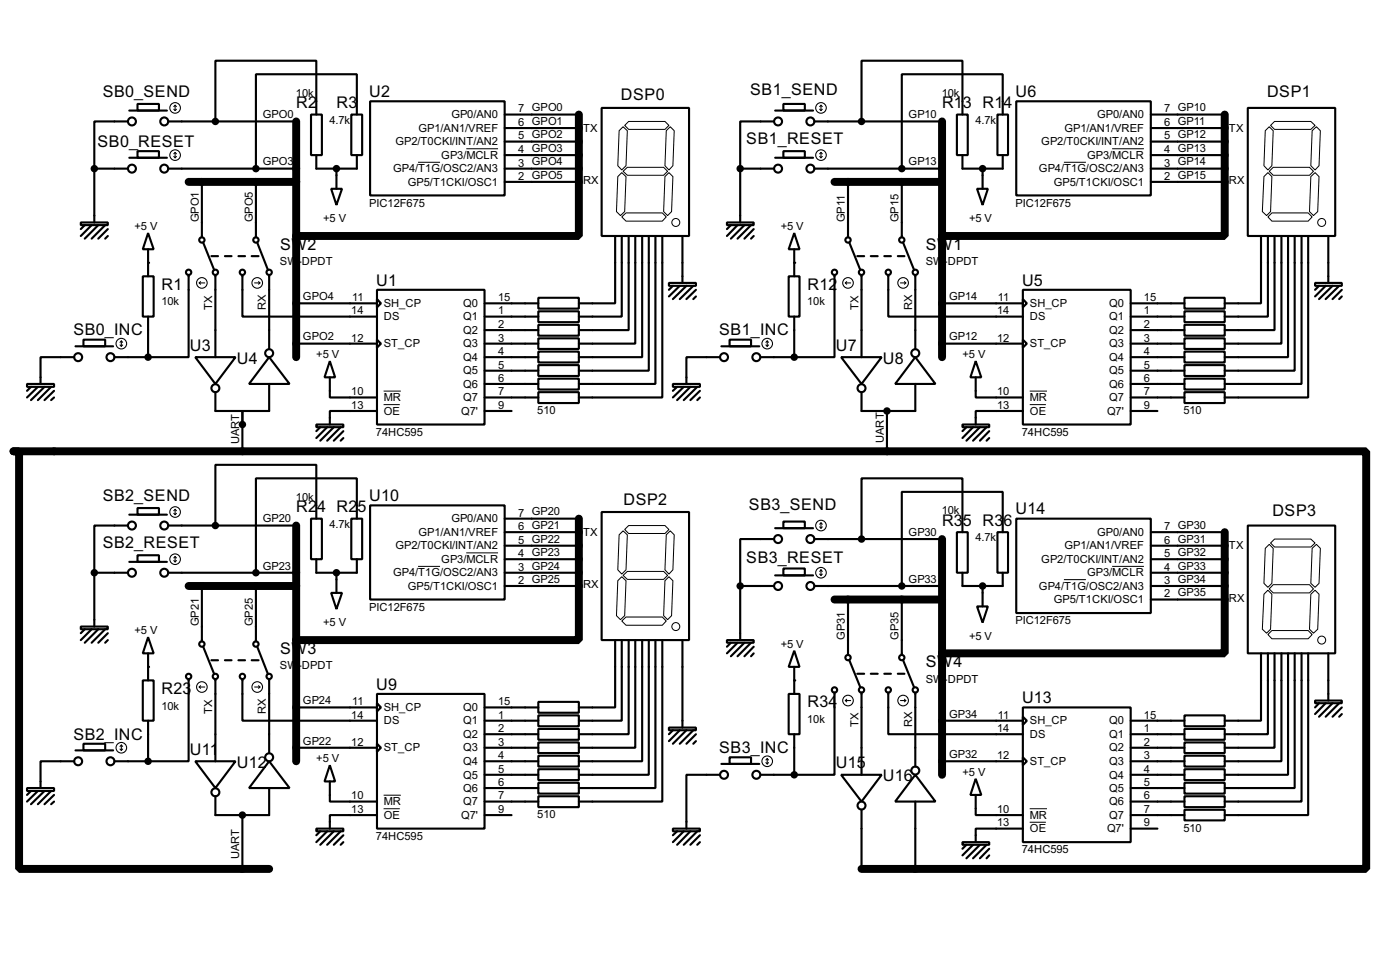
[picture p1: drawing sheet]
<svg xmlns="http://www.w3.org/2000/svg" width="264mm" height="180mm" viewBox="0 0 264 180" stroke-linecap="round" stroke-linejoin="round" font-family="sans-serif">
<g fill="none" stroke="#000" stroke-width="1.5">
<path d="M35.6 34.3h20.3M55.9 22.9v44.5M109.3 21.6v22.9h-53.4M157.5 34.3h20.3M177.8 22.9v44.5M231.2 21.6v22.9h-53.4M55.9 99.1v44.5M109.3 97.8v22.9h-53.4M35.6 110.5h20.3M157.5 113.1h20.3M177.8 101.7v44.4M231.2 100.4v22.8h-53.4"/>
<path d="M50.8 163.9h-47.2v-78.8h-1h255.3v78.8h-95.3"/>
</g>
<g fill="none" stroke="#000" stroke-width=".4">
<path d="M26 19.6h4v1.3h-4zM69.9 19.1h25.4v17.8h-25.4zM147.9 19.6h4v1.3h-4zM191.8 19.1h25.4v17.8h-25.4zM17.8 31.8h6.4M17.8 31.8v10.2M24.2 22.9h-6.4v8.9M24.4 29.8h7.1M24.4 20.9h7.1M26 28.5h4v1.3h-4zM31.8 31.8h24.1M31.8 22.9h24.1"/>
<path d="M38.1 34.3v10.5M48.3 34.3v10.5M58.7 21.6h2.1v7.7h-2.1zM59.7 21.6v-10.1h-19v11.4M59.7 29.3v2.5h7.7v-2.5M62.5 35.6h2.1l-1.1 3.1zM63.5 31.8v3.8M66.3 21.6h2.1v7.7h-2.1zM67.4 21.6v-7.6h-19.1v17.8M95.3 21.6h14M95.3 24.2h14M95.3 26.7h14"/>
<path d="M95.3 29.3h14M95.3 31.8h14M95.3 34.3h14M113.6 20.4h16.5v24.1h-16.5zM139.7 31.8h6.4M139.7 31.8v10.2M146.1 22.9h-6.4v8.9M146.3 29.8h7.2M146.3 20.9h7.2M147.9 28.5h4v1.3h-4zM153.7 31.8h24.1M153.7 22.9h24.1"/>
<path d="M160.1 34.3v10.5M170.2 34.3v10.5M180.6 21.6h2.1v7.7h-2.1zM181.7 21.6v-10.1h-19.1v11.4M181.7 29.3v2.5h7.6v-2.5M184.4 35.6h2.1l-1 3.1zM185.5 31.8v3.8M188.3 21.6h2v7.7h-2zM189.3 21.6v-7.6h-19.1v17.8M217.2 21.6h14M217.2 24.2h14M217.2 26.7h14"/>
<path d="M217.2 29.3h14M217.2 31.8h14M217.2 34.3h14M235.5 20.4h16.5v24.1h-16.5zM15.3 42h5.1v.5h-5.1zM16 42.5l-.7 .7M17.3 42.5l-2 2M18.6 42.5l-2.6 2.5M19.9 42.5l-2.6 2.5M20.4 43.2l-1.8 1.8M20.4 44.5l-.5 .5M27 52.1h2v7.6h-2z"/>
<path d="M28 44l1 3h-2zM28 47v5.1M28 59.7v7.7M35.6 51.9v15.5h-7.6M38.4 45.8l2 5.1M39.9 48.3h1.3M40.7 51.9v15.5M42.5 48.3h1.2M45 48.3h1.3M45.8 51.9v7.8h25.4M47.5 48.3h1.3M48.6 45.8l2 5.1"/>
<path d="M50.8 51.9v13.9M55.9 57.2h15.3M71.2 54.7h20.3v25.4h-20.3zM71.2 56.4l.7 .8-.7 .8zM91.5 57.2h10.1M91.5 59.7h10.1M101.6 56.2h7.7v2h-7.7zM101.6 58.7h7.7v2.1h-7.7zM116.1 44.5v12.7h-6.8M117.4 44.5v15.2h-8.1M118.7 44.5v17.8h-9.4M119.9 44.5v20.3h-10.6"/>
<path d="M121.2 44.5v22.9h-11.9M122.5 44.5v25.4h-13.2M123.7 44.5v27.9h-14.4M125 44.5v30.5h-15.7M126.3 53.4h5.1v.5h-5.1zM127 53.9l-.7 .8M128.3 53.9l-2 2M128.8 44.5v8.9M129.6 53.9l-2.6 2.5M130.9 53.9l-2.6 2.5M131.4 54.7l-1.8 1.7M131.4 55.9l-.5 .5"/>
<path d="M137.2 42h5.1v.5h-5.1zM138 42.5l-.8 .7M139.2 42.5l-2 2M140.5 42.5l-2.5 2.5M141.8 42.5l-2.6 2.5M142.3 43.2l-1.8 1.8M142.3 44.5l-.5 .5M148.9 52.1h2v7.6h-2zM149.9 44l1 3h-2zM149.9 47v5.1M149.9 59.7v7.7M157.5 51.9v15.5h-7.6"/>
<path d="M160.3 45.8l2.1 5.1M161.8 48.3h1.3M162.6 51.9v15.5M164.4 48.3h1.3M166.9 48.3h1.3M167.7 51.9v7.8h25.4M169.5 48.3h1.2M170.5 45.8l2 5.1M172.8 51.9v13.9M177.8 57.2h15.3M193.1 54.7h20.3v25.4h-20.3zM193.1 56.4l.7 .8-.7 .8z"/>
<path d="M213.4 57.2h10.2M213.4 59.7h10.2M223.6 56.2h7.6v2h-7.6zM223.6 58.7h7.6v2.1h-7.6zM238 44.5v12.7h-6.8M239.3 44.5v15.2h-8.1M240.6 44.5v17.8h-9.4M241.9 44.5v20.3h-10.7M243.1 44.5v22.9h-11.9M244.4 44.5v25.4h-13.2M245.7 44.5v27.9h-14.5M246.9 44.5v30.5h-15.7"/>
<path d="M248.2 53.4h5.1v.5h-5.1zM249 53.9l-.8 .8M250.2 53.9l-2 2M250.7 44.5v8.9M251.5 53.9l-2.5 2.5M252.8 53.9l-2.6 2.5M253.3 54.7l-1.8 1.7M253.3 55.9l-.5 .5M5.1 72.4h5.1v.6h-5.1zM5.9 73l-.8 .7M7.2 73l-2.1 2M8.4 73l-2.5 2.5"/>
<path d="M9.7 73l-2.5 2.5M10.2 73.7l-1.8 1.8M10.2 75l-.5 .5M14 67.4h-6.3v5M14.3 65.3h7.1M15.8 64.1h4.1v1.2h-4.1zM21.6 67.4h6.4M36.9 67.4h7.6l-3.8 5zM40.7 74v3.5h5.1v2.6M50.8 67.4l3.9 5h-7.7zM50.8 72.4v5.1h-5v2.6M55.9 64.8h15.3"/>
<path d="M62.3 68.1l1 3.1h-2zM62.3 71.2v3.8h8.9M71.2 64.1l.7 .7-.7 .8zM71.2 77.5h-8.9v2.6M91.5 67.4h10.1M91.5 64.8h10.1M91.5 62.3h10.1M91.5 69.9h10.1M91.5 72.4h10.1M91.5 75h10.1M91.5 77.5h5.1M101.6 61.3h7.7v2h-7.7z"/>
<path d="M101.6 63.8h7.7v2h-7.7zM101.6 66.3h7.7v2.1h-7.7zM101.6 68.9h7.7v2h-7.7zM101.6 71.4h7.7v2.1h-7.7zM101.6 74h7.7v2h-7.7zM127 72.4h5.1v.6h-5.1zM127.8 73l-.8 .7M129.1 73l-2.1 2M130.3 73l-2.5 2.5M131.6 73l-2.5 2.5M132.1 73.7l-1.8 1.8M132.1 75l-.5 .5"/>
<path d="M135.9 67.4h-6.3v5M136.2 65.3h7.1M137.7 64.1h4.1v1.2h-4.1zM143.6 67.4h6.3M158.8 67.4h7.6l-3.8 5zM167.4 77.5v7.6M172.8 67.4l3.8 5h-7.6zM172.8 72.4v5.1h-10.2v-3.5M177.8 64.8h15.3M184.2 68.1l1 3.1h-2zM184.2 71.2v3.8h8.9M193.1 64.1l.7 .7-.7 .8z"/>
<path d="M193.1 77.5h-8.9v2.6M213.4 67.4h10.2M213.4 64.8h10.2M213.4 62.3h10.2M213.4 69.9h10.2M213.4 72.4h10.2M213.4 75h10.2M213.4 77.5h5.1M223.6 61.3h7.6v2h-7.6zM223.6 63.8h7.6v2h-7.6zM223.6 66.3h7.6v2.1h-7.6zM223.6 68.9h7.6v2h-7.6z"/>
<path d="M223.6 71.4h7.6v2.1h-7.6zM223.6 74h7.6v2h-7.6zM24.2 99.1h-6.4v8.9M24.4 97.1h7.1M26 95.8h4v1.3h-4zM31.8 99.1h24.1M45.8 80.1v5M58.7 97.8h2.1v7.7h-2.1zM59.7 80.1h5.1v.5h-5.1zM59.7 97.8v-10.1h-19v11.4M60.5 80.6l-.8 .7M61.8 80.6l-2.1 2"/>
<path d="M63 80.6l-2.5 2.5M64.3 80.6l-2.5 2.5M64.8 81.3l-1.8 1.8M64.8 82.6l-.5 .5M66.3 97.8h2.1v7.7h-2.1zM67.4 97.8v-7.6h-19.1v17.8M69.9 95.3h25.4v17.8h-25.4zM95.3 97.8h14M113.6 96.6h16.5v24.1h-16.5zM146.3 99.6h7.2M147.9 98.4h4v1.2h-4zM181.7 80.1h5v.5h-5z"/>
<path d="M182.4 80.6l-.7 .7M183.7 80.6l-2 2M185 80.6l-2.6 2.5M186.2 80.6l-2.5 2.5M186.7 81.3l-1.7 1.8M186.7 82.6l-.5 .5M191.8 97.8h25.4v17.8h-25.4zM235.5 99.1h16.5v24.1h-16.5zM15.3 118.2h5.1v.5h-5.1zM16 118.7l-.7 .7M17.3 118.7l-2 2M17.8 108v10.2"/>
<path d="M17.8 108h6.4M18.6 118.7l-2.6 2.5M19.9 118.7l-2.6 2.5M20.4 119.4l-1.8 1.8M24.4 106h7.1M26 104.7h4v1.3h-4zM31.8 108h24.1M38.1 110.5v10.5M48.3 110.5v10.5M59.7 105.5v2.5h7.7v-2.5M62.5 111.8h2.1l-1.1 3.1zM63.5 108v3.8"/>
<path d="M95.3 100.4h14M95.3 102.9h14M95.3 105.5h14M95.3 108h14M95.3 110.5h14M139.7 110.5v10.2M139.7 110.5h6.4M146.1 101.7h-6.4v8.8M146.3 108.5h7.2M147.9 107.2h4v1.3h-4zM153.7 110.5h24.1M153.7 101.7h24.1"/>
<path d="M160.1 113.1v10.4M170.2 113.1v10.4M180.6 100.4h2.1v7.6h-2.1zM181.7 100.4v-10.2h-19.1v11.5M181.7 108v2.5h7.6v-2.5M184.4 114.4h2.1l-1 3zM185.5 110.5v3.9M188.3 100.4h2v7.6h-2zM189.3 100.4v-7.6h-19.1v17.7M217.2 100.4h14M217.2 102.9h14M217.2 105.5h14"/>
<path d="M217.2 108h14M217.2 110.5h14M217.2 113.1h14M20.4 120.7l-.5 .5M27 128.3h2v7.6h-2zM28 120.2l1 3h-2zM28 123.2v5.1M28 135.9v7.7M35.6 128.1v15.5h-7.6M38.4 122l2 5.1M39.9 124.5h1.3M40.7 128.1v15.5"/>
<path d="M42.5 124.5h1.2M45 124.5h1.3M45.8 128.1v7.8h25.4M47.5 124.5h1.3M48.6 122l2 5.1M50.8 128.1v13.9M55.9 133.4h15.3M71.2 130.9h20.3v25.4h-20.3zM71.2 132.6l.7 .8-.7 .8zM91.5 133.4h10.1M91.5 135.9h10.1M91.5 138.5h10.1"/>
<path d="M101.6 132.4h7.7v2h-7.7zM101.6 134.9h7.7v2.1h-7.7zM101.6 137.5h7.7v2h-7.7zM116.1 120.7v12.7h-6.8M117.4 120.7v15.2h-8.1M118.7 120.7v17.8h-9.4M119.9 120.7v20.3h-10.6M121.2 120.7v22.9h-11.9M122.5 120.7v25.4h-13.2M123.7 120.7v27.9h-14.4M125 120.7v30.5h-15.7M126.3 137.2h5.1v.5h-5.1z"/>
<path d="M127 137.7l-.7 .8M128.3 137.7l-2 2.1M128.8 120.7v16.5M129.6 137.7l-2.6 2.6M130.9 137.7l-2.6 2.6M131.4 138.5l-1.8 1.8M131.4 139.8l-.5 .5M137.2 120.7h5.1v.5h-5.1zM138 121.2l-.8 .8M139.2 121.2l-2 2M140.5 121.2l-2.5 2.6M141.8 121.2l-2.6 2.6"/>
<path d="M142.3 122l-1.8 1.8M142.3 123.2l-.5 .6M148.9 130.9h2v7.6h-2zM149.9 122.7l1 3.1h-2zM149.9 125.8v5.1M149.9 138.5v7.6M157.5 130.6v15.5h-7.6M160.3 124.5l2.1 5.1M161.8 127.1h1.3M162.6 130.6v15.5M164.4 127.1h1.3M166.9 127.1h1.3"/>
<path d="M167.7 130.6v7.9h25.4M169.5 127.1h1.2M170.5 124.5l2 5.1M172.8 130.6v14M177.8 135.9h15.3M193.1 133.4h20.3v25.4h-20.3zM193.1 135.2l.7 .7-.7 .8zM213.4 135.9h10.2M213.4 138.5h10.2M223.6 134.9h7.6v2.1h-7.6zM223.6 137.5h7.6v2h-7.6zM238 123.2v12.7h-6.8"/>
<path d="M239.3 123.2v15.3h-8.1M240.6 123.2v17.8h-9.4M241.9 123.2v20.4h-10.7M243.1 123.2v22.9h-11.9M244.4 123.2v25.4h-13.2M245.7 123.2v28h-14.5M246.9 123.2v30.5h-15.7M248.2 132.1h5.1v.5h-5.1zM249 132.6l-.8 .8M250.2 132.6l-2 2.1M250.7 123.2v8.9M251.5 132.6l-2.5 2.6"/>
<path d="M252.8 132.6l-2.6 2.6M253.3 133.4l-1.8 1.8M253.3 134.7l-.5 .5M5.1 148.6h5.1v.6h-5.1zM5.9 149.2l-.8 .7M7.2 149.2l-2.1 2M8.4 149.2l-2.5 2.5M9.7 149.2l-2.5 2.5M10.2 149.9l-1.8 1.8M10.2 151.2l-.5 .5M14 143.6h-6.3v5M14.3 141.5h7.1"/>
<path d="M15.8 140.3h4.1v1.2h-4.1zM21.6 143.6h6.4M36.9 143.6h7.6l-3.8 5zM45.8 153.7v10.2M50.8 143.6l3.9 5h-7.7zM50.8 148.6v5.1h-10.1v-3.5M55.9 141h15.3M59.7 156.3h5.1v.5h-5.1zM60.5 156.8l-.8 .7M61.8 156.8l-2.1 2M62.3 144.3l1 3.1h-2zM62.3 147.4v3.8h8.9"/>
<path d="M63 156.8l-2.5 2.5M64.3 156.8l-2.5 2.5M64.8 157.5l-1.8 1.8M64.8 158.8l-.5 .5M71.2 140.3l.7 .7-.7 .8zM71.2 153.7h-8.9v2.6M91.5 143.6h10.1M91.5 141h10.1M91.5 146.1h10.1M91.5 148.6h10.1M91.5 151.2h10.1M91.5 153.7h5.1"/>
<path d="M101.6 140h7.7v2h-7.7zM101.6 142.5h7.7v2.1h-7.7zM101.6 145.1h7.7v2h-7.7zM101.6 147.6h7.7v2.1h-7.7zM101.6 150.2h7.7v2h-7.7zM127 156.3h5.1v.5h-5.1zM127.8 156.8l-.8 .7M129.1 156.8l-2.1 2M130.3 156.8l-2.5 2.5M131.6 156.8l-2.5 2.5M132.1 157.5l-1.8 1.8M132.1 158.8l-.5 .5"/>
<path d="M135.9 146.1h-6.3v10.2M136.2 144.1h7.1M137.7 142.8h4.1v1.3h-4.1zM143.6 146.1h6.3M158.8 146.1h7.6l-3.8 5.1zM162.6 152.7v11.2M172.8 146.1l3.8 5.1h-7.6zM172.8 151.2v12.7M177.8 143.6h15.3M181.7 158.8h5v.5h-5zM182.4 159.3l-.7 .8M183.7 159.3l-2 2"/>
<path d="M184.2 146.9l1 3h-2zM184.2 149.9v3.8h8.9M185 159.3l-2.6 2.6M186.2 159.3l-2.5 2.6M193.1 142.8l.7 .8-.7 .7zM193.1 156.3h-8.9v2.5M213.4 143.6h10.2M213.4 141h10.2M213.4 146.1h10.2M213.4 148.6h10.2M213.4 151.2h10.2M213.4 153.7h10.2"/>
<path d="M213.4 156.3h5.1M223.6 140h7.6v2h-7.6zM223.6 142.5h7.6v2.1h-7.6zM223.6 145.1h7.6v2h-7.6zM223.6 147.6h7.6v2.1h-7.6zM223.6 150.2h7.6v2h-7.6zM223.6 152.7h7.6v2h-7.6zM186.7 160.1l-1.7 1.8M186.7 161.3l-.5 .6"/>
<circle cx="24.9" cy="31.8" r=".75"/>
<circle cx="24.9" cy="22.9" r=".75"/>
<circle cx="31" cy="31.8" r=".75"/>
<circle cx="31" cy="22.9" r=".75"/>
<circle cx="146.8" cy="31.8" r=".75"/>
<circle cx="146.8" cy="22.9" r=".75"/>
<circle cx="152.9" cy="31.8" r=".75"/>
<circle cx="152.9" cy="22.9" r=".75"/>
<circle cx="35.6" cy="51.4" r=".5"/>
<circle cx="38.1" cy="45.3" r=".5"/>
<circle cx="40.6" cy="51.4" r=".5"/>
<circle cx="45.7" cy="51.4" r=".5"/>
<circle cx="48.3" cy="45.3" r=".5"/>
<circle cx="50.8" cy="51.4" r=".5"/>
<circle cx="157.5" cy="51.4" r=".5"/>
<circle cx="160" cy="45.3" r=".5"/>
<circle cx="162.6" cy="51.4" r=".5"/>
<circle cx="167.6" cy="51.4" r=".5"/>
<circle cx="170.2" cy="45.3" r=".5"/>
<circle cx="172.7" cy="51.4" r=".5"/>
<circle cx="14.7" cy="67.4" r=".75"/>
<circle cx="20.8" cy="67.4" r=".75"/>
<circle cx="40.6" cy="73.2" r=".75"/>
<circle cx="50.8" cy="66.6" r=".75"/>
<circle cx="136.6" cy="67.4" r=".75"/>
<circle cx="142.7" cy="67.4" r=".75"/>
<circle cx="162.6" cy="73.2" r=".75"/>
<circle cx="172.7" cy="66.6" r=".75"/>
<circle cx="24.9" cy="99.1" r=".75"/>
<circle cx="31" cy="99.1" r=".75"/>
<circle cx="24.9" cy="108" r=".75"/>
<circle cx="31" cy="108" r=".75"/>
<circle cx="146.8" cy="101.7" r=".75"/>
<circle cx="146.8" cy="110.5" r=".75"/>
<circle cx="152.9" cy="101.7" r=".75"/>
<circle cx="152.9" cy="110.5" r=".75"/>
<circle cx="35.6" cy="127.6" r=".5"/>
<circle cx="38.1" cy="121.5" r=".5"/>
<circle cx="40.6" cy="127.6" r=".5"/>
<circle cx="45.7" cy="127.6" r=".5"/>
<circle cx="48.3" cy="121.5" r=".5"/>
<circle cx="50.8" cy="127.6" r=".5"/>
<circle cx="157.5" cy="130.1" r=".5"/>
<circle cx="160" cy="124" r=".5"/>
<circle cx="162.6" cy="130.1" r=".5"/>
<circle cx="167.6" cy="130.1" r=".5"/>
<circle cx="170.2" cy="124" r=".5"/>
<circle cx="172.7" cy="130.1" r=".5"/>
<circle cx="14.7" cy="143.6" r=".75"/>
<circle cx="20.8" cy="143.6" r=".75"/>
<circle cx="40.6" cy="149.4" r=".75"/>
<circle cx="50.8" cy="142.8" r=".75"/>
<circle cx="136.6" cy="146.1" r=".75"/>
<circle cx="142.7" cy="146.1" r=".75"/>
<circle cx="162.6" cy="151.9" r=".75"/>
<circle cx="172.7" cy="145.3" r=".75"/>
</g>
<g fill="#000">
<circle cx="28" cy="49.6" r=".2"/>
<circle cx="149.9" cy="49.6" r=".2"/>
<circle cx="28" cy="125.8" r=".2"/>
<circle cx="149.9" cy="128.3" r=".2"/>
</g>
<g fill="none" stroke="#000" stroke-width=".19">
<path d="M78.9 30.6h4.2M88 28.1h6M116.6 33.3l.8-.7 .8 .7-.3 6.6-.8 .8-.7-.8zM116.9 24.7l.7-.8 .8 .8-.2 6.6-.8 .8-.8-.8zM117.6 32.3l.8-.7h6.9l.7 .7-.7 .8h-6.9zM117.9 23.7l.8-.8h6.8l.8 .8-.8 .7h-6.8zM125.8 24.7l.7-.8 .8 .8-.3 6.6-.7 .8-.8-.8zM126.3 32.6l.7 .7-.2 6.6-.8 .8-.7-.8 .2-6.6zM200.8 30.6h4.2M209.9 28.1h6M238.6 33.3l.7-.7 .8 .7-.3 6.6-.7 .8-.8-.8zM238.8 24.7l.8-.8 .7 .8-.2 6.6-.8 .8-.7-.8z"/>
<path d="M239.6 32.3l.7-.7h6.9l.7 .7-.7 .8h-6.9zM239.8 23.7l.8-.8h6.8l.8 .8-.8 .7h-6.8zM247.4 33.3l.8-.7 .8 .7-.3 6.6-.8 .8-.7-.8zM247.7 24.7l.8-.8 .7 .8-.2 6.6-.8 .8-.8-.8zM117.4 40.9l.8-.7h6.8l.8 .7-.8 .8h-6.8zM240.1 40.2h6.8l.8 .7-.8 .8h-6.8l-.8-.8zM72.4 73.8h3.3M72.4 76.3h3.1M194.4 73.8h3.2M194.4 76.3h3M117.9 99.9l.8-.8h6.8l.8 .8-.8 .7h-6.8zM78.9 106.8h4.2"/>
<path d="M88 104.3h6M116.6 109.5l.8-.7 .8 .7-.3 6.6-.8 .8-.7-.8zM116.9 100.9l.7-.8 .8 .8-.2 6.6-.8 .8-.8-.8zM117.4 117.1l.8-.7h6.8l.8 .7-.8 .8h-6.8zM117.6 108.5l.8-.7h6.9l.7 .7-.7 .8h-6.9zM125.5 109.5l.8-.7 .7 .7-.2 6.6-.8 .8-.7-.8zM125.8 100.9l.7-.8 .8 .8-.3 6.6-.7 .8-.8-.8zM200.8 109.3h4.2M209.9 106.8h6M238.6 112.1l.7-.8 .8 .8-.3 6.6-.7 .7-.8-.7zM239.6 102.7l.7 .7-.2 6.6-.8 .8-.7-.8 .2-6.6zM239.8 102.4l.8-.7h6.8l.8 .7-.8 .8h-6.8z"/>
<path d="M240.1 118.9h6.8l.8 .8-.8 .8h-6.8l-.8-.8zM240.3 110.3h6.9l.7 .8-.7 .7h-6.9l-.7-.7zM247.4 112.1l.8-.8 .8 .8-.3 6.6-.8 .7-.7-.7zM247.7 103.4l.8-.7 .7 .7-.2 6.6-.8 .8-.8-.8zM72.4 150h3.3M72.4 152.5h3.1M194.4 152.5h3.2M194.4 155.1h3"/>
<circle cx="127.5" cy="42" r=".75"/>
<circle cx="249.4" cy="42" r=".75"/>
<circle cx="127.5" cy="118.2" r=".75"/>
<circle cx="249.4" cy="120.7" r=".75"/>
</g>
<g fill="none" stroke="#000" stroke-width=".2">
<path d="M33.1 19.9v1M33.1 19.9l-.3 .2M33.1 19.9l.2 .2M155 19.9v1M155 19.9l-.3 .2M155 19.9l.2 .2M32.8 29.5l.3 .3M32.8 20.6l.3 .3M33.1 28.8v1M33.1 28.8l-.3 .2M33.1 28.8l.2 .2M33.3 29.5l-.2 .3"/>
<path d="M33.3 20.6l-.2 .3M154.7 29.5l.3 .3M154.7 20.6l.3 .3M155 28.8v1M155 28.8l-.3 .2M155 28.8l.2 .2M155.2 29.5l-.2 .3M155.2 20.6l-.2 .3M37.6 53.4h1.1M37.6 53.4l.3 .2M37.9 53.1l-.3 .3M48.1 53.4h1"/>
<path d="M48.8 53.1l.3 .3M49.1 53.4l-.3 .2M159.6 53.4h1M159.6 53.4l.2 .2M159.8 53.1l-.2 .3M170 53.4h1M170.7 53.1l.3 .3M171 53.4l-.3 .2M22.7 65.1l.2 .2M22.9 64.3v1M22.9 64.3l-.2 .3M22.9 64.3l.3 .3"/>
<path d="M23.2 65.1l-.3 .2M144.6 65.1l.2 .2M144.8 64.3v1M144.8 64.3l-.2 .3M144.8 64.3l.3 .3M145.1 65.1l-.3 .2M32.8 96.8l.3 .3M33.1 96.1v1M33.1 96.1l-.3 .2M33.1 96.1l.2 .2M33.3 96.8l-.2 .3M154.7 99.4l.3 .2"/>
<path d="M155 98.6v1M155 98.6l-.3 .3M155 98.6l.2 .3M155.2 99.4l-.2 .2M32.8 105.7l.3 .3M33.1 105v1M33.1 105l-.3 .2M33.1 105l.2 .2M33.3 105.7l-.2 .3M154.7 108.3l.3 .2M155 107.5v1M155 107.5l-.3 .3"/>
<path d="M155 107.5l.2 .3M155.2 108.3l-.2 .2M37.6 129.6h1.1M37.6 129.6l.3 .2M37.9 129.3l-.3 .3M48.1 129.6h1M48.8 129.3l.3 .3M49.1 129.6l-.3 .2M159.6 132.1h1M159.6 132.1l.2 .3M159.8 131.9l-.2 .2M170 132.1h1"/>
<path d="M170.7 131.9l.3 .2M171 132.1l-.3 .3M22.7 141.3l.2 .2M22.9 140.5v1M22.9 140.5l-.2 .3M22.9 140.5l.3 .3M23.2 141.3l-.3 .2M144.6 143.8l.2 .3M144.8 143.1v1M144.8 143.1l-.2 .2M144.8 143.1l.3 .2M145.1 143.8l-.3 .3"/>
<circle cx="33" cy="29.3" r="1"/>
<circle cx="33" cy="20.4" r="1"/>
<circle cx="154.9" cy="29.3" r="1"/>
<circle cx="154.9" cy="20.4" r="1"/>
<circle cx="38.1" cy="53.4" r="1"/>
<circle cx="48.5" cy="53.4" r="1"/>
<circle cx="160" cy="53.4" r="1"/>
<circle cx="170.4" cy="53.4" r="1"/>
<circle cx="22.9" cy="64.8" r="1"/>
<circle cx="144.8" cy="64.8" r="1"/>
<circle cx="33" cy="96.6" r="1"/>
<circle cx="154.9" cy="99.1" r="1"/>
<circle cx="33" cy="105.5" r="1"/>
<circle cx="154.9" cy="108" r="1"/>
<circle cx="38.1" cy="129.6" r="1"/>
<circle cx="48.5" cy="129.6" r="1"/>
<circle cx="160" cy="132.1" r="1"/>
<circle cx="170.4" cy="132.1" r="1"/>
<circle cx="22.9" cy="141" r="1"/>
<circle cx="144.8" cy="143.6" r="1"/>
</g>
<g fill="#000" stroke="#000" stroke-width=".4">
<circle cx="17.8" cy="31.8" r=".5"/>
<circle cx="40.6" cy="22.9" r=".5"/>
<circle cx="48.3" cy="31.8" r=".5"/>
<circle cx="63.5" cy="31.8" r=".5"/>
<circle cx="139.7" cy="31.8" r=".5"/>
<circle cx="162.6" cy="22.9" r=".5"/>
<circle cx="170.2" cy="31.8" r=".5"/>
<circle cx="185.4" cy="31.8" r=".5"/>
<circle cx="27.9" cy="67.4" r=".5"/>
<circle cx="149.9" cy="67.4" r=".5"/>
<circle cx="167.4" cy="77.5" r=".5"/>
<circle cx="40.6" cy="99.1" r=".5"/>
<circle cx="45.7" cy="80.1" r=".5"/>
<circle cx="17.8" cy="108" r=".5"/>
<circle cx="48.3" cy="108" r=".5"/>
<circle cx="63.5" cy="108" r=".5"/>
<circle cx="139.7" cy="110.5" r=".5"/>
<circle cx="162.6" cy="101.7" r=".5"/>
<circle cx="170.2" cy="110.5" r=".5"/>
<circle cx="185.4" cy="110.5" r=".5"/>
<circle cx="27.9" cy="143.6" r=".5"/>
<circle cx="45.7" cy="153.7" r=".5"/>
<circle cx="149.9" cy="146.1" r=".5"/>
</g>
<g font-size="3.4">
<text x="141.6" y="18">SB1_SEND</text>
<text x="19.4" y="18.3">SB0_SEND</text>
<text x="55.9" y="20.4">R2</text>
<text x="63.5" y="20.4">R3</text>
<text x="69.7" y="18.3">U2</text>
<text x="117.2" y="18.9">DSP0</text>
<text x="177.8" y="20.4">R1</text>
<text x="181.8" y="20.4">3 R1</text>
<text x="189.4" y="20.4">4</text>
<text x="191.7" y="18.3">U6</text>
<text x="239.2" y="18.3">DSP1</text>
<text x="18.4" y="27.7">SB0_RESET</text>
<text x="140.9" y="27.2">SB1_RESET</text>
<text x="52.9" y="47.1">SW2</text>
<text x="174.8" y="47.1">SW1</text>
<text x="71" y="53.9">U1</text>
<text x="192.9" y="53.9">U5</text>
<text x="30.5" y="54.7">R1</text>
<text x="152.4" y="54.7">R12</text>
<text x="13.9" y="63.3">SB0_INC</text>
<text x="135.8" y="63.3">SB1_INC</text>
<text x="35.9" y="66.1">U3</text>
<text x="44.7" y="68.6">U4</text>
<text x="157.8" y="66.1">U7</text>
<text x="166.7" y="68.6">U8</text>
<text x="19.4" y="94.5">SB2_SEND</text>
<text x="69.7" y="94.5">U10</text>
<text x="117.7" y="95.3">DSP2</text>
<text x="55.9" y="96.6">R2</text>
<text x="59.9" y="96.6">4 R2</text>
<text x="67.5" y="96.6">5</text>
<text x="141.4" y="96.3">SB3_SEND</text>
<text x="177.8" y="99.1">R3</text>
<text x="181.8" y="99.1">5 R3</text>
<text x="189.4" y="99.1">6</text>
<text x="191.7" y="97">U14</text>
<text x="240.2" y="97.3">DSP3</text>
<text x="19.4" y="103.4">SB2_RESET</text>
<text x="140.9" y="106.2">SB3_RESET</text>
<text x="52.9" y="123.3">SW3</text>
<text x="174.8" y="125.8">SW4</text>
<text x="30.5" y="130.9">R23</text>
<text x="71" y="130.1">U9</text>
<text x="152.4" y="133.4">R34</text>
<text x="192.9" y="132.6">U13</text>
<text x="13.9" y="139.5">SB2_INC</text>
<text x="35.9" y="142.3">U11</text>
<text x="135.8" y="142">SB3_INC</text>
<text x="44.7" y="144.8">U12</text>
<text x="157.8" y="144.8">U15</text>
<text x="166.7" y="147.4">U16</text>
</g>
<g font-size="2.4">
<text x="49.6" y="22.3">GPO0</text>
<text x="55.9" y="18.3">10k</text>
<text x="62.2" y="23.3">4.7k</text>
<text x="85.2" y="22.3">GP0/AN0</text>
<text x="97.8" y="21.2">7 GPO0</text>
<text x="97.8" y="23.8">6 GPO1</text>
<text x="171.5" y="22.3">GP10</text>
<text x="177.8" y="18.3">10k</text>
<text x="184.1" y="23.3">4.7k</text>
<text x="207.1" y="22.3">GP0/AN0</text>
<text x="219.8" y="21.2">7 GP10</text>
<text x="219.8" y="23.8">6 GP11</text>
<text x="74.6" y="27.4">GP2/T0CKI/INT/AN2</text>
<text x="79" y="24.9">GP1/AN1/VREF</text>
<text x="83.3" y="30">GP3/MCLR</text>
<text x="97.8" y="28.9">4 GPO3</text>
<text x="97.8" y="26.3">5 GPO2</text>
<text x="110" y="24.8">TX</text>
<text x="196.5" y="27.4">GP2/T0CKI/INT/AN2</text>
<text x="200.9" y="24.9">GP1/AN1/VREF</text>
<text x="205.2" y="30">GP3/MCLR</text>
<text x="219.8" y="28.9">4 GP13</text>
<text x="219.8" y="26.3">5 GP12</text>
<text x="231.9" y="24.8">TX</text>
<text x="49.6" y="31.2">GPO3</text>
<text x="74.2" y="32.5">GP4/T1G/OSC2/AN3</text>
<text x="77" y="35">GP5/T1CKI/OSC1</text>
<text x="97.8" y="33.9">2 GPO5</text>
<text x="97.8" y="31.4">3 GPO4</text>
<text x="110" y="34.7">RX</text>
<text x="171.5" y="31.2">GP13</text>
<text x="196.1" y="32.5">GP4/T1G/OSC2/AN3</text>
<text x="198.9" y="35">GP5/T1CKI/OSC1</text>
<text x="219.8" y="33.9">2 GP15</text>
<text x="219.8" y="31.4">3 GP14</text>
<text x="231.9" y="34.7">RX</text>
<text x="37.5" y="41.9" transform="rotate(-90 37.5 41.9)">GPO1</text>
<text x="47.7" y="41.9" transform="rotate(-90 47.7 41.9)">GPO5</text>
<text x="61" y="41.9">+5 V</text>
<text x="69.7" y="39">PIC12F675</text>
<text x="159.5" y="41.9" transform="rotate(-90 159.5 41.9)">GP11</text>
<text x="169.6" y="41.9" transform="rotate(-90 169.6 41.9)">GP15</text>
<text x="182.9" y="41.9">+5 V</text>
<text x="191.6" y="39">PIC12F675</text>
<text x="25.4" y="43.4">+5 V</text>
<text x="147.4" y="43.4">+5 V</text>
<text x="52.8" y="50">SW</text>
<text x="56.3" y="50">-DPDT</text>
<text x="174.7" y="50">SW</text>
<text x="178.2" y="50">-DPDT</text>
<text x="30.5" y="57.6">10k</text>
<text x="40" y="58.4" transform="rotate(-90 40 58.4)">TX</text>
<text x="50.2" y="58.4" transform="rotate(-90 50.2 58.4)">RX</text>
<text x="57.2" y="56.6">GPO4</text>
<text x="66.3" y="59.3">14</text>
<text x="66.5" y="56.8">11</text>
<text x="72.4" y="57.9">SH_CP</text>
<text x="87.4" y="57.9">Q0</text>
<text x="94" y="56.8">15</text>
<text x="94" y="59.3">1</text>
<text x="152.4" y="57.6">10k</text>
<text x="162" y="58.4" transform="rotate(-90 162 58.4)">TX</text>
<text x="172.2" y="58.4" transform="rotate(-90 172.2 58.4)">RX</text>
<text x="179.1" y="56.6">GP14</text>
<text x="188.2" y="59.3">14</text>
<text x="188.4" y="56.8">11</text>
<text x="194.4" y="57.9">SH_CP</text>
<text x="209.3" y="57.9">Q0</text>
<text x="215.9" y="56.8">15</text>
<text x="215.9" y="59.3">1</text>
<text x="57.2" y="64.2">GPO2</text>
<text x="66.3" y="64.4">12</text>
<text x="72.4" y="65.5">ST_CP</text>
<text x="72.4" y="60.4">DS</text>
<text x="87.4" y="60.4">Q1</text>
<text x="87.4" y="63">Q2</text>
<text x="87.4" y="65.5">Q3</text>
<text x="94" y="61.9">2</text>
<text x="94" y="64.4">3</text>
<text x="179.1" y="64.2">GP12</text>
<text x="188.2" y="64.4">12</text>
<text x="194.4" y="65.5">ST_CP</text>
<text x="194.4" y="60.4">DS</text>
<text x="209.3" y="60.4">Q1</text>
<text x="209.3" y="63">Q2</text>
<text x="209.3" y="65.5">Q3</text>
<text x="215.9" y="61.9">2</text>
<text x="215.9" y="64.4">3</text>
<text x="59.7" y="67.6">+5 V</text>
<text x="87.4" y="68.1">Q4</text>
<text x="87.4" y="70.6">Q5</text>
<text x="94" y="67">4</text>
<text x="94" y="69.5">5</text>
<text x="94" y="72">6</text>
<text x="181.7" y="67.6">+5 V</text>
<text x="209.3" y="68.1">Q4</text>
<text x="209.3" y="70.6">Q5</text>
<text x="215.9" y="67">4</text>
<text x="215.9" y="69.5">5</text>
<text x="215.9" y="72">6</text>
<text x="66.3" y="74.6">10</text>
<text x="66.3" y="77.1">13</text>
<text x="72.4" y="75.7">MR</text>
<text x="87.4" y="73.1">Q6</text>
<text x="87.4" y="75.7">Q7</text>
<text x="94" y="74.6">7</text>
<text x="94" y="77.1">9</text>
<text x="188.2" y="74.6">10</text>
<text x="188.2" y="77.1">13</text>
<text x="194.4" y="75.7">MR</text>
<text x="209.3" y="73.1">Q6</text>
<text x="209.3" y="75.7">Q7</text>
<text x="215.9" y="74.6">7</text>
<text x="215.9" y="77.1">9</text>
<text x="45.2" y="83.8" transform="rotate(-90 45.2 83.8)">UART</text>
<text x="71" y="82.2">74HC595</text>
<text x="72.4" y="78.2">OE</text>
<text x="87" y="78.2">Q7'</text>
<text x="101.4" y="78.1">510</text>
<text x="166.8" y="83.6" transform="rotate(-90 166.8 83.6)">UART</text>
<text x="192.9" y="82.2">74HC595</text>
<text x="194.4" y="78.2">OE</text>
<text x="208.9" y="78.2">Q7'</text>
<text x="223.4" y="78.1">510</text>
<text x="55.9" y="94.5">10k</text>
<text x="49.6" y="98.5">GP20</text>
<text x="62.2" y="99.5">4.7k</text>
<text x="79" y="101.1">GP1/AN1/VREF</text>
<text x="85.2" y="98.5">GP0/AN0</text>
<text x="97.8" y="97.4">7 GP20</text>
<text x="97.8" y="100">6 GP21</text>
<text x="110" y="101">TX</text>
<text x="171.5" y="101.1">GP30</text>
<text x="177.8" y="97">10k</text>
<text x="207.1" y="101.1">GP0/AN0</text>
<text x="219.8" y="100">7 GP30</text>
<text x="49.6" y="107.4">GP23</text>
<text x="74.6" y="103.6">GP2/T0CKI/INT/AN2</text>
<text x="83.3" y="106.2">GP3/MCLR</text>
<text x="97.8" y="107.6">3 GP24</text>
<text x="97.8" y="105.1">4 GP23</text>
<text x="97.8" y="102.5">5 GP22</text>
<text x="184.1" y="102.1">4.7k</text>
<text x="196.5" y="106.2">GP2/T0CKI/INT/AN2</text>
<text x="200.9" y="103.6">GP1/AN1/VREF</text>
<text x="219.8" y="107.6">4 GP33</text>
<text x="219.8" y="102.5">6 GP31</text>
<text x="219.8" y="105.1">5 GP32</text>
<text x="231.9" y="103.6">TX</text>
<text x="74.2" y="108.7">GP4/T1G/OSC2/AN3</text>
<text x="77" y="111.2">GP5/T1CKI/OSC1</text>
<text x="97.8" y="110.1">2 GP25</text>
<text x="110" y="110.9">RX</text>
<text x="171.5" y="109.9">GP33</text>
<text x="196.1" y="111.2">GP4/T1G/OSC2/AN3</text>
<text x="198.9" y="113.8">GP5/T1CKI/OSC1</text>
<text x="205.2" y="108.7">GP3/MCLR</text>
<text x="219.8" y="112.7">2 GP35</text>
<text x="219.8" y="110.1">3 GP34</text>
<text x="231.9" y="113.5">RX</text>
<text x="25.4" y="119.6">+5 V</text>
<text x="37.5" y="118.1" transform="rotate(-90 37.5 118.1)">GP21</text>
<text x="47.7" y="118.1" transform="rotate(-90 47.7 118.1)">GP25</text>
<text x="61" y="118.1">+5 V</text>
<text x="69.7" y="115.2">PIC12F675</text>
<text x="191.6" y="117.7">PIC12F675</text>
<text x="147.4" y="122.2">+5 V</text>
<text x="159.5" y="120.7" transform="rotate(-90 159.5 120.7)">GP31</text>
<text x="169.6" y="120.7" transform="rotate(-90 169.6 120.7)">GP35</text>
<text x="182.9" y="120.6">+5 V</text>
<text x="52.8" y="126.2">SW</text>
<text x="56.3" y="126.2">-DPDT</text>
<text x="174.7" y="128.8">SW</text>
<text x="178.2" y="128.8">-DPDT</text>
<text x="30.5" y="133.8">10k</text>
<text x="40" y="134.6" transform="rotate(-90 40 134.6)">TX</text>
<text x="50.2" y="134.6" transform="rotate(-90 50.2 134.6)">RX</text>
<text x="57.2" y="132.8">GP24</text>
<text x="66.3" y="135.5">14</text>
<text x="66.5" y="133">11</text>
<text x="72.4" y="134.1">SH_CP</text>
<text x="72.4" y="136.6">DS</text>
<text x="87.4" y="134.1">Q0</text>
<text x="87.4" y="136.6">Q1</text>
<text x="94" y="133">15</text>
<text x="94" y="135.5">1</text>
<text x="152.4" y="136.4">10k</text>
<text x="162" y="137.2" transform="rotate(-90 162 137.2)">TX</text>
<text x="172.2" y="137.2" transform="rotate(-90 172.2 137.2)">RX</text>
<text x="179.1" y="135.3">GP34</text>
<text x="188.4" y="135.5">11</text>
<text x="194.4" y="136.6">SH_CP</text>
<text x="209.3" y="136.6">Q0</text>
<text x="215.9" y="135.5">15</text>
<text x="57.2" y="140.4">GP22</text>
<text x="59.7" y="143.8">+5 V</text>
<text x="66.3" y="140.6">12</text>
<text x="72.4" y="141.7">ST_CP</text>
<text x="87.4" y="139.2">Q2</text>
<text x="87.4" y="141.7">Q3</text>
<text x="94" y="138.1">2</text>
<text x="94" y="140.6">3</text>
<text x="94" y="143.2">4</text>
<text x="179.1" y="143">GP32</text>
<text x="188.2" y="143.2">12</text>
<text x="188.2" y="138.1">14</text>
<text x="194.4" y="139.2">DS</text>
<text x="209.3" y="139.2">Q1</text>
<text x="209.3" y="141.7">Q2</text>
<text x="215.9" y="138.1">1</text>
<text x="215.9" y="140.6">2</text>
<text x="215.9" y="143.2">3</text>
<text x="87.4" y="144.3">Q4</text>
<text x="87.4" y="146.8">Q5</text>
<text x="87.4" y="149.3">Q6</text>
<text x="94" y="145.7">5</text>
<text x="94" y="148.2">6</text>
<text x="181.7" y="146.3">+5 V</text>
<text x="194.4" y="144.3">ST_CP</text>
<text x="209.3" y="144.3">Q3</text>
<text x="209.3" y="146.8">Q4</text>
<text x="209.3" y="149.3">Q5</text>
<text x="215.9" y="145.7">4</text>
<text x="215.9" y="148.2">5</text>
<text x="66.3" y="150.8">10</text>
<text x="66.3" y="153.3">13</text>
<text x="72.4" y="151.9">MR</text>
<text x="72.4" y="154.4">OE</text>
<text x="87" y="154.4">Q7'</text>
<text x="87.4" y="151.9">Q7</text>
<text x="94" y="150.8">7</text>
<text x="94" y="153.3">9</text>
<text x="101.4" y="154.3">510</text>
<text x="188.2" y="153.3">10</text>
<text x="188.2" y="155.9">13</text>
<text x="194.4" y="154.4">MR</text>
<text x="209.3" y="151.9">Q6</text>
<text x="209.3" y="154.4">Q7</text>
<text x="215.9" y="150.8">6</text>
<text x="215.9" y="153.3">7</text>
<text x="215.9" y="155.9">9</text>
<text x="71" y="158.4">74HC595</text>
<text x="192.9" y="160.9">74HC595</text>
<text x="194.4" y="157">OE</text>
<text x="208.9" y="157">Q7'</text>
<text x="223.4" y="156.8">510</text>
<text x="45.2" y="162.1" transform="rotate(-90 45.2 162.1)">UART</text>
</g>
</svg>
